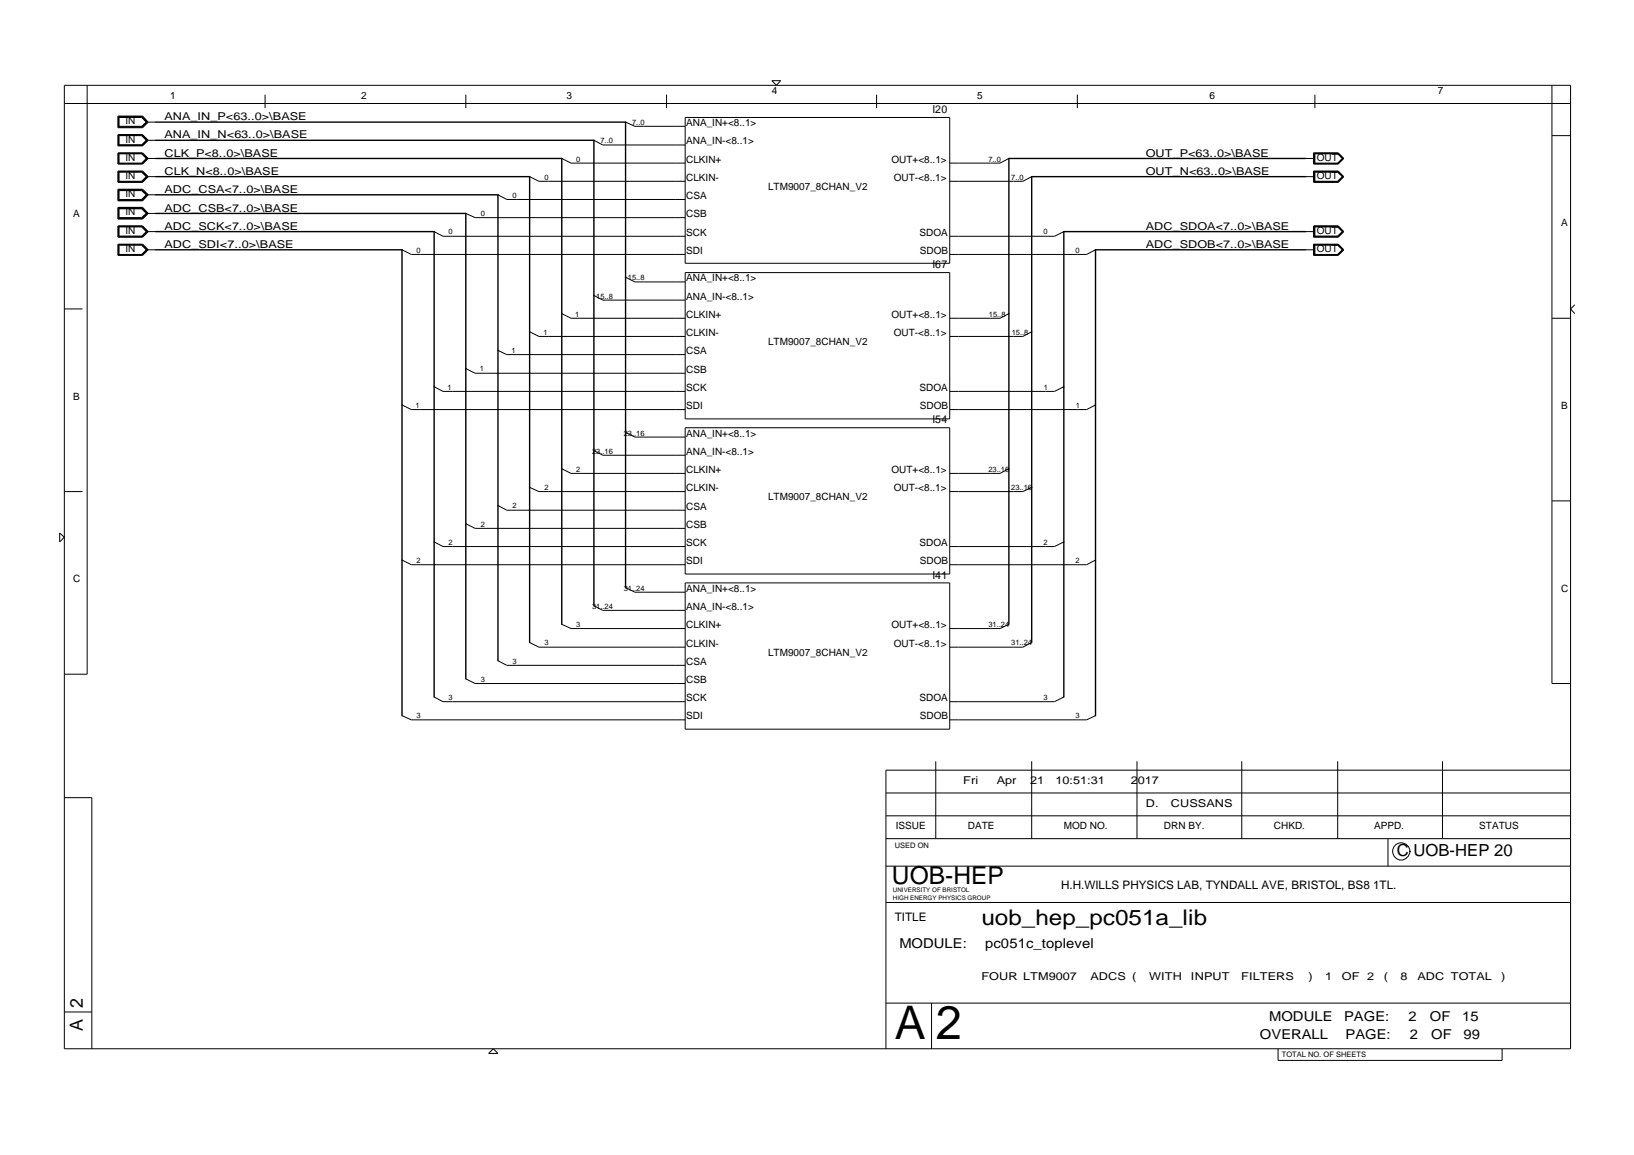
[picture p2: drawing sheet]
<svg xmlns="http://www.w3.org/2000/svg" width="297mm" height="210mm" viewBox="0 0 297 210" stroke-linecap="round" stroke-linejoin="round" font-family="sans-serif">
<g fill="none" stroke="#000" stroke-width=".18">
<path d="M11.7 15.5h273.8v175.1h-273.8zM11.7 18.8h273.8M15.8 15.5v107h-4.1M48.2 17.2v2.5M84.7 17.2v2.5M121.2 17.2v2.5M140.3 14.7h1.6l-.7 .8zM159.4 17.2v2.5M195.8 17.2v2.5M239 17.2v2.5M282.1 15.5v108.7h3.4M21.4 31.1h4.5l1 1-1 1h-4.5z"/>
<path d="M21.4 21.1h4.5l1 1.1-1 1h-4.5zM21.4 24.5h4.5l1 1-1 1h-4.5zM21.4 27.8h4.5l1 1-1 1h-4.5zM21.4 34.4h4.5l1 1-1 1.1h-4.5zM21.4 37.7h4.5l1 1.1-1 1h-4.5zM21.5 33.1v-1.9h4.3l1.1 .9-1.1 1M21.5 21.2h4.3l1.1 1-1.1 .9h-4.3zM21.5 24.5v1.9h4.3l1.1-.9-1.1-1M21.5 34.5h4.3l1.1 .9-1.1 1h-4.3zM21.5 37.8h4.3l1.1 1-1.1 .9h-4.3zM21.6 21.3h4.2l.9 .9-.9 .8h-4.2zM21.6 24.6h4.2l.9 .9-.9 .8h-4.2z"/>
<path d="M21.6 27.9v1.8M21.6 31.3h4.2l.9 .8-.9 .9h-4.2zM21.6 34.6h4.2l.9 .8-.9 .9h-4.2zM21.6 37.9h4.2l.9 .9-.9 .8h-4.2zM21.6 28h4.2l.8 .8M21.6 21.3h4.2l.8 .9M21.6 24.7h4.2l.8 .8M21.6 34.6h4.2l.8 .8M21.6 37.9h4.2l.8 .9M25.8 31.3l.8 .8M25.8 27.9h-4.3v1.8h4.3M25.8 27.9l.9 .9-.9 .9"/>
<path d="M25.8 27.9l1.1 .9-1.1 .9M26.6 32.1l-.8 .8h-4.2M26.6 32.1h1.7M26.6 28.8l-.8 .8h-4.2M26.6 28.8h1.7M26.6 22.2l-.8 .8h-4.2M26.6 22.2h1.7M26.6 38.8l-.8 .8h-4.2M26.6 35.4l-.8 .8h-4.2M26.6 25.5l-.8 .8M26.6 25.5h1.7M26.6 35.4h1.7"/>
<path d="M26.6 38.8h1.7M84.7 38.8l1.7 .8h38.2M90.5 35.4l1.6 .8h32.5M96.3 32.1l1.7 .8h26.6M102.1 28.8l1.7 .8h20.8M108 25.5l1.6 .8h15M113.7 22.2l1.7 .8h9.2M124.6 21.3h48v26.5h-48zM183.4 28.8l-1.6 .8h-9.2M187.5 32.1l-1.6 .8h-13.3M237.3 32.1h1.7M237.3 28.8h1.7"/>
<path d="M238.8 31.1h4.5l1 1-1 1h-4.5zM238.8 27.8h4.5l1 1-1 1h-4.5zM238.9 33.1v-1.9h4.4l.9 .9-.9 1M238.9 27.9h4.4l.9 .9-.9 .9h-4.4zM238.9 31.3h4.3l.9 .8-.9 .9h-4.3zM238.9 27.9v1.8M239 31.3v1.6h4.2l.8-.8-.8-.8M239 28h4.2l.8 .8-.8 .8h-4.2zM243.2 27.9l.9 .9-.9 .9M282.1 24.7h3.4M11.7 56.1h3.3M21.4 41.1h4.5l1 1-1 1h-4.5z"/>
<path d="M21.4 44.4h4.5l1 1-1 1h-4.5zM21.5 41.1v1.9h4.3l1.1-.9-1.1-1M21.6 41.2h4.2l.9 .9-.9 .8h-4.2zM21.6 44.5v1.8M21.6 44.5h4.2l.8 .9M21.6 41.2h4.2l.8 .9M25.8 44.5h-4.3v1.8h4.3M25.8 44.5l.9 .9-.9 .9M25.8 44.5l1.1 .9-1.1 .9M26.6 45.4l-.8 .8h-4.2M26.6 45.4h1.7M26.6 42.1h1.7"/>
<path d="M26.6 42.1l-.8 .8M73.1 45.4l1.7 .8h49.8M78.9 42.1l1.6 .8h44.1M102.1 57l1.7 .8h20.8M108 53.7l1.6 .8h15M113.7 50.4l1.7 .8h9.2M124.6 49.5h48v26.6h-48zM183.4 57l-1.6 .8h-9.2M193.4 42.1l-1.7 .8h-19.1M199.1 45.4l-1.6 .8h-24.9M237.3 45.4h1.7M237.3 42.1h1.7"/>
<path d="M238.8 41.1h4.5l1 1-1 1h-4.5zM238.8 44.4h4.5l1 1-1 1h-4.5zM238.9 44.5h4.4l.9 .9-.9 .9h-4.4zM238.9 41.1v1.9h4.4l.9-.9-.9-1M238.9 41.2h4.3l.9 .9-.9 .8h-4.3zM238.9 44.5v1.8M239 44.5h4.2l.8 .9-.8 .8h-4.2zM239 42.9v-1.7h4.2l.8 .9-.8 .8M243.2 44.5l.9 .9-.9 .9M282.1 57.8h3.4M286.3 55.4l-.8 .7 .8 .9M73.1 73.6l1.7 .8h49.8"/>
<path d="M78.9 70.3l1.6 .8h44.1M84.7 67l1.7 .8h38.2M90.5 63.7l1.6 .7h32.5M96.3 60.3l1.7 .8h26.6M113.7 78.6l1.7 .8h9.2M124.6 77.7h48v26.6h-48zM187.5 60.3l-1.6 .8h-13.3M193.4 70.3l-1.7 .8h-19.1M199.1 73.6l-1.6 .8h-24.9M10.8 96.9l.9 .7-.9 .9zM11.7 89.3h3.3M78.9 98.5l1.6 .8h44.1"/>
<path d="M84.7 95.2l1.7 .8h38.2M90.5 91.9l1.6 .8h32.5M96.3 88.6l1.7 .7h26.6M102.1 85.2l1.7 .8h20.8M108 81.9l1.6 .8h15M183.4 85.2l-1.6 .8h-9.2M187.5 88.6l-1.6 .7h-13.3M193.4 98.5l-1.7 .8h-19.1M282.1 91h3.4M73.1 101.8l1.7 .8h49.8M96.3 116.8l1.7 .8h26.6M102.1 113.5l1.7 .7h20.8"/>
<path d="M108 110.1l1.6 .8h15M113.7 106.8l1.7 .8h9.2M124.6 105.9h48v26.6h-48zM183.4 113.5l-1.6 .7h-9.2M187.5 116.8l-1.6 .8h-13.3M199.1 101.8l-1.6 .8h-24.9M73.1 130.1l1.7 .7h49.8M78.9 126.7l1.6 .8h44.1M84.7 123.4l1.7 .8h38.2M90.5 120.1l1.6 .8h32.5M170.1 138.4v14M187.5 138.4v14"/>
<path d="M193.4 126.7l-1.7 .8h-19.1M199.1 130.1l-1.6 .7h-24.9M206.7 138.4v14M225.7 138.4v14M243.2 138.4v14M262.2 138.4v14M285.5 140h-124.5v50.6M11.7 145h5v45.6M161 148.3h124.5M161 144.1h124.5M161 157.4h124.5M161 152.4h124.5"/>
<path d="M252.3 152.4v5M256.3 154.7a1.56 1.56 0 0 1-2.2 1.5 1.56 1.56 0 0 1-.4-2.6 1.56 1.56 0 0 1 2.5 .6l.2 .6M161 164h124.5M11.7 183.9h5M88.8 191.4l.9-.8 .8 .8zM161 182.3h124.5M169.3 182.3v8.3M232.3 190.6v2.1h40.8v-2.1"/>
</g>
<path d="M28.3 32.1h68v84.7M28.3 28.8h73.8v84.7M28.3 38.8h56.4v84.6M28.3 35.4h62.2v84.7M28.3 22.2h85.4v84.6M28.3 25.5h79.7v84.6M237.3 32.1h-49.8v84.7M237.3 28.8h-53.9v84.7M28.3 45.4h44.8v84.7M28.3 42.1h50.6v84.6M237.3 45.4h-38.2v84.7M237.3 42.1h-43.9v84.6" fill="none" stroke="#000" stroke-width=".25"/>
<text font-size="8.6" x="170.1" y="188.9">2</text>
<text font-size="8.4" x="162.7" y="188.8">A</text>
<text font-size="4.5" x="162.1" y="160.6">UOB-HEP</text>
<text font-size="3.9" x="178.4" y="168.2">uob_hep_pc051a_lib</text>
<g font-size="3.3">
<text x="15.1" y="183.1" transform="rotate(-90 15.1 183.1)">2</text>
<text x="15.1" y="187.3" transform="rotate(-90 15.1 187.3)">A</text>
</g>
<text font-size="3" x="253.9" y="155.6">C UOB-HEP 20</text>
<g font-size="2.5">
<text x="163.5" y="172.3">MODULE:</text>
<text x="179.1" y="172.3">pc051c_toplevel</text>
<text x="230.7" y="185.6">MODULE</text>
<text x="244.4" y="185.6">PAGE:</text>
<text x="256" y="185.6">2</text>
<text x="259.9" y="185.6">OF</text>
<text x="265.8" y="185.6">15</text>
<text x="229" y="188.9">OVERALL</text>
<text x="244.6" y="188.9">PAGE:</text>
<text x="256.3" y="188.9">2</text>
<text x="260.2" y="188.9">OF</text>
<text x="266" y="188.9">99</text>
</g>
<g font-size="2.1">
<text x="192.9" y="161.6">H.H.WILLS PHYSICS LAB, TYNDALL AVE, BRISTOL, BS8 1TL.</text>
<text x="162.7" y="167.3">TITLE</text>
</g>
<g font-size="2">
<text x="29.9" y="21.9">ANA_IN_P&lt;63..0&gt;\BASE</text>
<text x="169.5" y="20.5">I20</text>
<text x="29.9" y="28.5">CLK_P&lt;8..0&gt;\BASE</text>
<text x="29.9" y="25.2">ANA_IN_N&lt;63..0&gt;\BASE</text>
<text x="208.3" y="28.5">OUT_P&lt;63..0&gt;\BASE</text>
<text x="29.9" y="31.8">CLK_N&lt;8..0&gt;\BASE</text>
<text x="29.9" y="35.1">ADC_CSA&lt;7..0&gt;\BASE</text>
<text x="208.3" y="31.8">OUT_N&lt;63..0&gt;\BASE</text>
<text x="29.9" y="38.5">ADC_CSB&lt;7..0&gt;\BASE</text>
<text x="29.9" y="41.8">ADC_SCK&lt;7..0&gt;\BASE</text>
<text x="208.3" y="41.8">ADC_SDOA&lt;7..0&gt;\BASE</text>
<text x="29.9" y="45.1">ADC_SDI&lt;7..0&gt;\BASE</text>
<text x="208.3" y="45.1">ADC_SDOB&lt;7..0&gt;\BASE</text>
<text x="169.5" y="48.7">I67</text>
<text x="169.5" y="76.9">I54</text>
<text x="169.5" y="105.2">I41</text>
<text x="175.1" y="142.5">Fri</text>
<text x="181.2" y="142.5">Apr</text>
<text x="187.3" y="142.5">21</text>
<text x="191.9" y="142.5">10:51:31</text>
<text x="205.6" y="142.5">2017</text>
<text x="208.3" y="146.7">D.</text>
<text x="212.9" y="146.7">CUSSANS</text>
<text x="178.4" y="178.2">FOUR LTM9007</text>
<text x="198.2" y="178.2">ADCS (</text>
<text x="208.9" y="178.2">WITH</text>
<text x="216.5" y="178.2">INPUT</text>
<text x="225.6" y="178.2">FILTERS</text>
<text x="237.8" y="178.2">)</text>
<text x="240.9" y="178.2">1</text>
<text x="243.9" y="178.2">OF</text>
<text x="248.5" y="178.2">2</text>
<text x="251.6" y="178.2">(</text>
<text x="254.6" y="178.2">8</text>
<text x="257.7" y="178.2">ADC TOTAL</text>
<text x="272.9" y="178.2">)</text>
</g>
<g font-size="1.8">
<text x="30.9" y="18">1</text>
<text x="65.6" y="18">2</text>
<text x="103" y="18">3</text>
<text x="140.3" y="17.1">4</text>
<text x="177.6" y="18">5</text>
<text x="219.9" y="18">6</text>
<text x="261.4" y="17.1">7</text>
<text x="22.8" y="22.6">IN</text>
<text x="124.7" y="22.9">ANA_IN+&lt;8..1&gt;</text>
<text x="22.8" y="25.9">IN</text>
<text x="22.8" y="29.2">IN</text>
<text x="124.7" y="29.6">CLKIN+</text>
<text x="124.7" y="26.3">ANA_IN-&lt;8..1&gt;</text>
<text x="162.1" y="29.6">OUT+&lt;8..1&gt;</text>
<text x="239.4" y="29.2">OUT</text>
<text x="22.8" y="32.5">IN</text>
<text x="22.8" y="35.8">IN</text>
<text x="124.7" y="32.9">CLKIN-</text>
<text x="139.6" y="34.6">LTM9007_8CHAN_V2</text>
<text x="162.5" y="32.9">OUT-&lt;8..1&gt;</text>
<text x="239.4" y="32.5">OUT</text>
<text x="13.3" y="39.5">A</text>
<text x="22.8" y="39.1">IN</text>
<text x="124.7" y="36.2">CSA</text>
<text x="124.7" y="39.5">CSB</text>
<text x="283.8" y="41.2">A</text>
<text x="22.8" y="42.5">IN</text>
<text x="22.8" y="45.8">IN</text>
<text x="124.7" y="42.9">SCK</text>
<text x="124.7" y="46.2">SDI</text>
<text x="167.1" y="42.9">SDOA</text>
<text x="167.2" y="46.2">SDOB</text>
<text x="239.4" y="42.5">OUT</text>
<text x="239.4" y="45.8">OUT</text>
<text x="124.7" y="51.2">ANA_IN+&lt;8..1&gt;</text>
<text x="124.7" y="57.8">CLKIN+</text>
<text x="124.7" y="54.5">ANA_IN-&lt;8..1&gt;</text>
<text x="162.1" y="57.8">OUT+&lt;8..1&gt;</text>
<text x="124.7" y="61.1">CLKIN-</text>
<text x="124.7" y="64.4">CSA</text>
<text x="139.6" y="62.8">LTM9007_8CHAN_V2</text>
<text x="162.5" y="61.1">OUT-&lt;8..1&gt;</text>
<text x="124.7" y="67.7">CSB</text>
<text x="124.7" y="71">SCK</text>
<text x="167.1" y="71">SDOA</text>
<text x="13.3" y="72.7">B</text>
<text x="124.7" y="74.3">SDI</text>
<text x="167.2" y="74.3">SDOB</text>
<text x="283.8" y="74.3">B</text>
<text x="124.7" y="79.3">ANA_IN+&lt;8..1&gt;</text>
<text x="124.7" y="82.6">ANA_IN-&lt;8..1&gt;</text>
<text x="124.7" y="85.9">CLKIN+</text>
<text x="124.7" y="89.3">CLKIN-</text>
<text x="162.1" y="85.9">OUT+&lt;8..1&gt;</text>
<text x="162.5" y="89.3">OUT-&lt;8..1&gt;</text>
<text x="124.7" y="92.6">CSA</text>
<text x="124.7" y="95.9">CSB</text>
<text x="139.6" y="90.9">LTM9007_8CHAN_V2</text>
<text x="124.7" y="99.2">SCK</text>
<text x="167.1" y="99.2">SDOA</text>
<text x="13.3" y="105.8">C</text>
<text x="124.7" y="107.5">ANA_IN+&lt;8..1&gt;</text>
<text x="124.7" y="102.5">SDI</text>
<text x="167.2" y="102.5">SDOB</text>
<text x="283.8" y="107.5">C</text>
<text x="124.7" y="110.8">ANA_IN-&lt;8..1&gt;</text>
<text x="124.7" y="114.1">CLKIN+</text>
<text x="124.7" y="117.5">CLKIN-</text>
<text x="139.6" y="119.1">LTM9007_8CHAN_V2</text>
<text x="162.1" y="114.1">OUT+&lt;8..1&gt;</text>
<text x="162.5" y="117.5">OUT-&lt;8..1&gt;</text>
<text x="124.7" y="120.8">CSA</text>
<text x="124.7" y="124.1">CSB</text>
<text x="124.7" y="127.4">SCK</text>
<text x="124.7" y="130.7">SDI</text>
<text x="167.1" y="127.4">SDOA</text>
<text x="167.2" y="130.7">SDOB</text>
<text x="162.8" y="150.7">ISSUE</text>
<text x="175.9" y="150.7">DATE</text>
<text x="193.4" y="150.7">MOD NO.</text>
<text x="211.6" y="150.7">DRN BY.</text>
<text x="231.6" y="150.7">CHKD.</text>
<text x="249.8" y="150.7">APPD.</text>
<text x="268.9" y="150.7">STATUS</text>
</g>
<g font-size="1.4">
<text x="114.9" y="22.7">7..0</text>
<text x="104.7" y="29.4">0</text>
<text x="109.1" y="26">7..0</text>
<text x="179.7" y="29.4">7..0</text>
<text x="93.1" y="36">0</text>
<text x="99" y="32.7">0</text>
<text x="183.8" y="32.7">7..0</text>
<text x="87.4" y="39.3">0</text>
<text x="75.7" y="46">0</text>
<text x="81.5" y="42.6">0</text>
<text x="189.7" y="42.6">0</text>
<text x="195.5" y="46">0</text>
<text x="114.1" y="50.9">15..8</text>
<text x="104.6" y="57.6">1</text>
<text x="108.4" y="54.3">15..8</text>
<text x="179.8" y="57.6">15..8</text>
<text x="93" y="64.2">1</text>
<text x="98.8" y="60.9">1</text>
<text x="183.9" y="60.9">15..8</text>
<text x="81.4" y="70.9">1</text>
<text x="87.2" y="67.5">1</text>
<text x="189.8" y="70.9">1</text>
<text x="75.5" y="74.2">1</text>
<text x="195.6" y="74.2">1</text>
<text x="107.6" y="82.5">23..16</text>
<text x="113.4" y="79.2">23..16</text>
<text x="99" y="89.1">2</text>
<text x="104.7" y="85.8">2</text>
<text x="179.7" y="85.8">23..16</text>
<text x="183.8" y="89.1">23..16</text>
<text x="87.4" y="95.8">2</text>
<text x="93.1" y="92.4">2</text>
<text x="81.5" y="99.1">2</text>
<text x="189.7" y="99.1">2</text>
<text x="75.7" y="102.4">2</text>
<text x="113.4" y="107.4">31..24</text>
<text x="195.5" y="102.4">2</text>
<text x="104.7" y="114">3</text>
<text x="107.6" y="110.7">31..24</text>
<text x="179.7" y="114">31..24</text>
<text x="99" y="117.3">3</text>
<text x="183.8" y="117.3">31..24</text>
<text x="87.4" y="124">3</text>
<text x="93.1" y="120.7">3</text>
<text x="75.7" y="130.6">3</text>
<text x="81.5" y="127.3">3</text>
<text x="189.7" y="127.3">3</text>
<text x="195.5" y="130.6">3</text>
<text x="162.7" y="154.1">USED ON</text>
<text x="233" y="192.1">TOTAL NO. OF SHEETS</text>
</g>
<g font-size="1.1">
<text x="162.3" y="162.1">UNIVERSITY OF BRISTOL</text>
<text x="162.3" y="163.5">HIGH ENERGY PHYSICS GROUP</text>
</g>
</svg>
